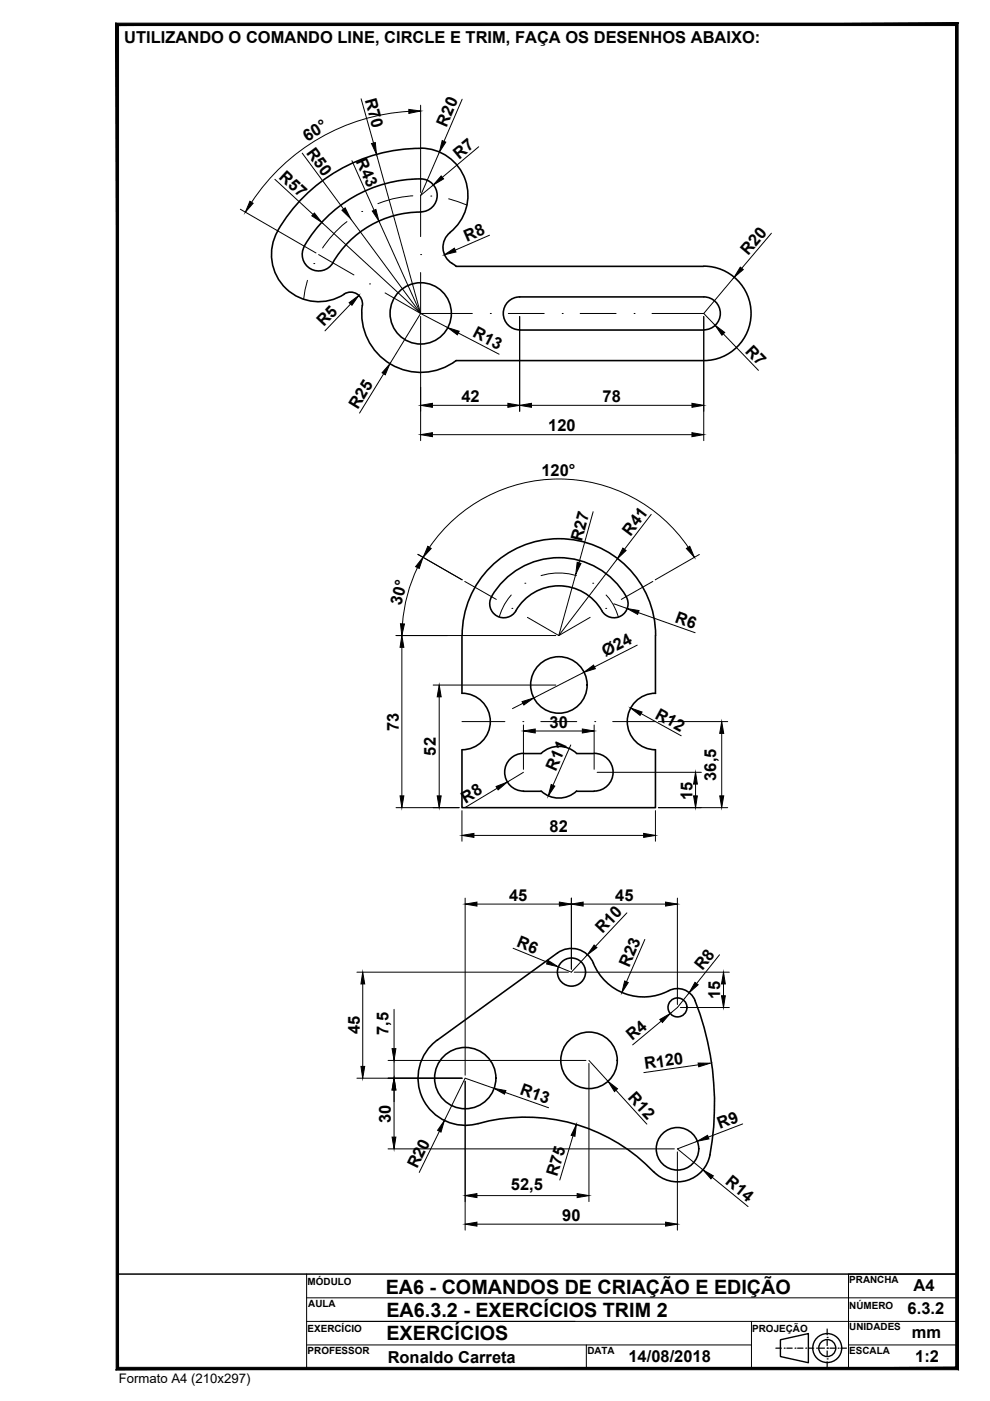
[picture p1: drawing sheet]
<svg xmlns="http://www.w3.org/2000/svg" width="210mm" height="297mm" viewBox="0 0 210 297" stroke-linecap="round" stroke-linejoin="round" font-family="sans-serif">
<!-- layer: contorno -->
<g fill="none" stroke="#000" stroke-width=".34">
<path d="M64.5 52.2a3.5 3.5 0 0 0 1.3 4.8 3.5 3.5 0 0 0 4.8-1.3M89.2 44.9a3.5 3.5 0 0 0 3.5-3.5 3.5 3.5 0 0 0-3.5-3.5 28.5 28.5 0 0 0-24.7 14.3M89.2 45a21.5 21.5 0 0 0-18.6 10.7M95.4 49.3a10 10 0 0 0 3.3-11.2 10 10 0 0 0-9.5-6.6 34.8 34.8 0 0 0-30.8 18.5 10 10 0 0 0 2.7 11.6 10 10 0 0 0 11.9 .8M95.4 49.3a4 4 0 0 0 .4 6.5M95.8 55.8l.9 .6M96.7 56.5l52.5-.1a10 10 0 0 1 10 10 10 10 0 0 1-10 10.1h-52.5M73 62.3a2.52 2.52 0 0 1 2.7 0 2.52 2.52 0 0 1 1.1 2.5M76.8 64.8a12.5 12.5 0 0 0 6.1 12.4 12.5 12.5 0 0 0 13.8-.8M110.2 70h39M110.2 69.9a3.5 3.5 0 0 1-3.5-3.5 3.5 3.5 0 0 1 3.5-3.5h39a3.5 3.5 0 0 1 3.5 3.5 3.5 3.5 0 0 1-3.5 3.5M97.9 134.7v12.3"/>
<path d="M98 134.7a20.5 20.5 0 0 1 20.5-20.5 20.5 20.5 0 0 1 20.5 20.5M104.2 126.5a16.5 16.5 0 0 1 28.6 0M104.2 126.5a2.98 2.98 0 0 0 1.1 4.1 2.98 2.98 0 0 0 4.1-1.1M109.4 129.5a10.5 10.5 0 0 1 18.2 0M132.8 126.5a2.98 2.98 0 0 1-1.1 4.1 2.98 2.98 0 0 1-4.1-1.1M139 134.7v12.3M97.9 159v12.2h41.1v-12.2M98 147a6 6 0 0 1 6 6 6 6 0 0 1-6 6M111 159.8h3.7M111 159.7a4 4 0 0 0-4 4 4 4 0 0 0 4 4M114.7 159.7a5.5 5.5 0 0 1 7.6 0M122.2 159.8h3.8"/>
<path d="M126 159.7a4 4 0 0 1 4 4 4 4 0 0 1-4 4M139 147a6 6 0 0 0-6 6 6 6 0 0 0 6 6M111 167.8h3.7M114.7 167.7a5.5 5.5 0 0 0 7.6 0M122.2 167.8h3.8M125.8 204.2a11.6 11.6 0 0 0 16.5 5.6 4 4 0 0 1 5 2.3 59.9 59.9 0 0 1 3 33.6 7 7 0 0 1-11.7 2.7M125.8 204.2a5 5 0 0 0-7.6-2.2l-25.5 18.5M92.8 220.5a10 10 0 0 0-3.2 12.4 10 10 0 0 0 11.7 5.3M101.3 238.3a37.4 37.4 0 0 1 37.3 10.2"/>
<circle cx="89.2" cy="66.4" r="6.5"/>
<circle cx="118.5" cy="145.2" r="6"/>
<circle cx="121.2" cy="206.1" r="2.98"/>
<circle cx="143.6" cy="213.6" r="2.01"/>
<circle cx="98.6" cy="228.6" r="6.5"/>
<circle cx="124.9" cy="224.8" r="6"/>
<circle cx="143.6" cy="243.6" r="4.5"/>
</g>
<!-- layer: Cotas -->
<g fill="none" stroke="#000" stroke-width=".21">
<path d="M88.6 117.5l9.4 5.4-9.4-5.3M91.1 116a33.2 33.2 0 0 1 54.8 0M125.8 108.5l-3 10.8M130.9 118.4l-12.4 16.3 3.6-12.9M138.1 109.1l-5.7 7.4M148.3 117.6l-9.4 5.3M84 134.7h33.8M85.2 137.2v31.5M88.5 120.3a33.3 33.3 0 0 0-3.2 11.9M130.2 128l2.8 1M135.1 136.8l-9 4.6M135.3 129.9l12.1 4.3"/>
<path d="M91.8 145.2h26M93.1 147.7v21M110.9 149.1l-2.2 1.1M111 153.7v9.4M113.5 155h10M121 157.9l-3.8 8.6M123.8 142.5l-10.7 5.5M126 153.7v9.4M139.6 153h14.7M153 155.5v13.2M84 171.2h13.4M97.9 171.9v6.5"/>
<path d="M100.5 177.1h36M105.4 167.1l-6.7 4.1M111 163.7l-3.4 2.1M126.6 163.7h22.1M139 171.9v6.5M139.6 171.2h14.7M147.5 166.2v2.5M98.6 190.4v37.6M101.1 191.7h17.5M121.1 190.4v15.1M123.6 191.7h17.5M143.6 190.4v22.6"/>
<path d="M75.7 206.1h44.8M76.9 208.6v17.5M83.6 214v8.3M108.8 201l7.2 3M118.3 205l2.8 1.1M121.7 206.1h32.9M140.2 216.5l-6.1 5M143.6 213.6l-1.5 1.3M144.3 213.6h10.3M153.4 208.6v2.5M75.7 228.6h22.3M82.3 224.8h41.9"/>
<path d="M83.6 224.8v3.8M83.6 231.1v10M98.6 229.2v31.6M98.6 228.6l6.2 2.2M107.1 231.6l9.2 3.3M124.9 225.5v29.3M124.9 224.8l4 4.5M130.6 231.1l6.5 7.2M148.1 225.8l-11.6 1.6M157.5 238.3l-7.3 2.8M82.3 243.6h60.7M101.1 253.5h21.3"/>
<path d="M101.1 259.5h40M143.6 244.2v16.6M147.8 242l-4.2 1.6"/>
</g>
<g fill="#000" stroke="#000" stroke-width=".21">
<path d="M90.7 115.8l.7 .5-1.7 1.9zM122.4 119.2l.8 .3-1.1 2.3zM132.1 116.2l.6 .5-1.8 1.7zM145.5 116.3l.7-.5 1 2.4zM85.2 134.7l.4 2.5h-.8zM84.9 132.2l.9 .1-.6 2.4zM89.7 118.2l-.8 2.3-.8-.4zM133 129l2.5 .5-.3 .8zM93.1 145.2l.4 2.5h-.8zM110.7 148.8l2.4-.8-2 1.5zM111 155l2.5-.4v.8zM123.5 154.6l2.5 .4-2.5 .4z"/>
<path d="M123.8 142.5l2-1.5 .4 .8zM153 153l.4 2.5h-.8zM84.8 168.7h.8l-.4 2.5zM92.7 168.7h.8l-.4 2.5zM97.9 177.1l2.6-.4v.8zM105.2 166.8l2.4-1-2 1.7zM116.9 166.3l.7 .4-1.4 2.1zM136.5 176.7l2.5 .4-2.5 .4zM147.1 168.7h.8l-.4 2.5zM147.5 163.7l.4 2.5h-.8zM152.6 168.7h.8l-.4 2.5zM98.6 191.7l2.5-.4v.8z"/>
<path d="M118.6 191.3l2.5 .4-2.5 .4zM121.1 191.7l2.5-.4v.8zM141.1 191.3l2.5 .4-2.5 .4zM76.9 206.1l.4 2.5h-.8zM116.2 203.6l2.1 1.4-2.4-.6zM139.9 216.2l2.2-1.3-1.7 1.9zM153.4 206.1l.4 2.5h-.8zM153 211.1h.8l-.4 2.5zM76.5 226.1h.8l-.4 2.5zM83.6 228.6l.3 2.5h-.8zM83.1 222.3h.8l-.3 2.5zM104.8 230.8l2.5 .4-.3 .8z"/>
<path d="M128.9 229.3l2 1.5-.6 .6zM148 225.4h2.6l-2.4 .8zM83.1 241.1h.8l-.3 2.5zM98.6 253.5l2.5-.4v.8zM98.6 259.5l2.5-.4v.9zM122.4 253.1l2.5 .4-2.5 .4zM141.1 259.1l2.5 .4-2.5 .5zM147.8 242l2.2-1.3 .3 .8z"/>
</g>
<!-- layer: cota -->
<g fill="none" stroke="#000" stroke-width=".21">
<path d="M58.3 38l8.1 7.5M64.1 32.5l8.7 11.8M74.6 34.1l4.7 10.5M76.6 21l2.6 9.3M79.8 32.7l9.4 33.8M86.7 23.6a42.9 42.9 0 0 0-33.3 19.3M89.2 22.3v18.5M93.2 32.3l-4 9.1 2.7-2.2M98 21l-3.9 9M101.5 31.1l-7.7 6.5M51 44.4l16 9.2M68.2 47.2l21 19.3"/>
<path d="M74.3 46.4l14.9 20.1M80.3 46.9l8.9 19.6M103.8 49.9l-7.3 3.1M155.6 58.8l-6.4 7.7 2.4 2.5M163.6 49.4l-6.3 7.5M74.3 64.5l-5.4 5.6M81.4 79.2l-5.2 8.4M89.2 67.1v26.3M89.2 66.5l-6.5 10.6M89.2 66.5l5.7 3M97.2 70.6l8.6 4.5M110.2 67.1v20.1"/>
<path d="M149.2 67.1v26.3M153.4 70.8l7.4 7.7M91.7 85.9h16M91.7 92.2h55M112.7 85.9h34M135.9 151.3l8.5 4.7M132.9 193.5l-6.6 7.1M136.7 199.2l-3.9 9M124.5 202.4l-3.4 3.7M146.1 210.5l-2.5 3.1M152.6 202.4l-4.9 6.1M93.2 239.9l-4.3 8.7"/>
<path d="M98.6 228.6l-4.4 9M121.5 240.8l-2.8 9.4M143.6 243.6l5.4 4.4M151 249.6l7.6 6.2"/>
</g>
<g fill="#000" stroke="#000" stroke-width=".21">
<path d="M78.8 30.4l.8-.2 .2 2.5zM86.7 23.2l2.5 .3-2.5 .5zM93.5 37.3l.6 .6-2.2 1.3zM93.8 29.8l.7 .3-1.3 2.2zM53 42.7l.7 .4-1.7 1.9zM66.7 45.2l1.5 2-2.1-1.4zM72.5 44.6l.7-.5 1.1 2.3zM78.9 44.7l.8-.3 .6 2.5zM94.2 54l2.1-1.4 .4 .8zM157 56.6l.6 .6-2 1.6zM74 64.2l2.1-1.5-1.5 2zM82.7 77.1l-1 2.4-.7-.5z"/>
<path d="M94.9 69.5l2.5 .7-.4 .8zM151.6 69l2.1 1.5-.6 .6zM89.2 85.9l2.5-.4v.9zM89.2 92.2l2.5-.5v.9zM107.7 85.5l2.5 .4-2.5 .5zM110.2 85.9l2.5-.4v.9zM146.7 85.5l2.5 .4-2.5 .5zM146.7 91.7l2.5 .5-2.5 .4zM133.7 150.1l2.4 .9-.4 .7zM126 200.4l.6 .5-2.1 1.5zM132.4 208l.8 .3-1.3 2.1zM147.3 208.3l.7 .5-1.9 1.7z"/>
<path d="M94.2 237.6l-.7 2.4-.7-.4zM122.2 238.4l-.3 2.5-.8-.2zM149 248l2.2 1.3-.5 .6z"/>
</g>
<!-- layer: centro -->
<g fill="none" stroke="#000" stroke-width=".21">
<path d="M65.2 59.4l-.8 4.1M66.5 55.9h.1M67.5 54l7.5 4.3M73.6 47a23.2 23.2 0 0 0-5.2 5.6M76.7 44.8h.1M87.5 41.5a23.3 23.3 0 0 0-7.4 1.7M89.2 54h.1M89.2 41.4v8.8M89.2 57.8v8.7M91.3 41.6h.1M95.1 42.2l3.9 1.3M78.3 60.2h.1"/>
<path d="M81.6 62.1l7.6 4.4M89.2 66.5h10.9M104 66.5h.1M107.8 66.5h7.6M119.2 66.5h.1M123 66.5h7.6M134.4 66.5h.1M138.2 66.5h11M98.5 123.3l6.7 3.8M108.4 126.2a11.9 11.9 0 0 0-2.6 4.7M108.5 129h.1M111.3 123.7h.1"/>
<path d="M111.8 130.9l6.7 3.8 6.6-3.8M114.7 122a12.6 12.6 0 0 1 7.5 0M125.7 123.7h.1M128.4 129h.1M128.5 126.2a11.3 11.3 0 0 1 2.6 4.7M138.4 123.3l-6.7 3.8M97.9 153h9.1M110.9 153h.1M114.7 153h7.6M126.1 153h.1M129.9 153h9.1"/>
</g>
<!-- layer: Formato -->
<path d="M202.6 5.4v284.5l.5 .5zM203.1 4.9v285.5l-.5-285zM25.1 5.4h177.5l.5-.5zM24.6 4.9h178.5l-178 .5zM24.6 4.9l.5 285v-284.5zM24.6 4.9l.5 285-.5 .5zM24.6 290.4l178-.5h-177.5zM24.6 290.4l178-.5 .5 .5z" fill="#000" stroke="#000" stroke-width=".21"/>
<!-- layer: 0 -->
<path d="M24.9 5.2h178v264.9h-178z" fill="none" stroke="#000" stroke-width=".21"/>
<!-- layer: Texto -->
<g fill="none" stroke="#000" stroke-width=".3">
<path d="M165.5 284.1l5.9-1.4v6.2l-5.9-1.3z"/>
<circle cx="175.4" cy="285.8" r="3.1"/>
<circle cx="175.4" cy="285.8" r="1.8"/>
</g>
<g fill="none" stroke="#000" stroke-width=".25">
<path d="M164.5 285.8h1.2M166.3 285.8h.1M166.8 285.8h1.2M168.6 285.8h.1M169.1 285.8h1.2M170.8 285.8h.1M171.4 285.8h1.1M173.1 285.8h.1M173.7 285.8h1.1M175.4 283.5h.1M175.4 285.8h.1M175.4 288.1h.1"/>
<path d="M175.4 281.8v1.2M175.4 284.1v1.2M175.4 286.4v1.2M175.4 288.7v1.2M176 285.8h1.1M177.7 285.8h.1M178.3 285.8h1.2"/>
</g>
<!-- layer: Formato -->
<path d="M24.9 270.1h178v20.1h-178zM65 270.1v20.1M65 275.2h137.9M202.9 270.1h-23v20.1M65 280.2h137.9M65 285.2h94.3M124.3 285.2v5M159.3 280.2v10M179.9 285.2h23" fill="none" stroke="#000" stroke-width=".21"/>
<g font-size="4.2">
<text x="81.8" y="274.4">EA6 - COMANDOS DE CRIAÇÃO E EDIÇÃO</text>
<text x="81.9" y="279.1">EA6.3.2 - EXERCÍCIOS TRIM 2</text>
<text x="81.9" y="284.1">EXERCÍCIOS</text>
</g>
<g font-size="3.5">
<text x="26.4" y="9">UTILIZANDO O COMANDO LINE, CIRCLE E TRIM, FAÇA OS DESENHOS ABAIXO:</text>
<text x="77.3" y="21.1" transform="rotate(75 77.3 21.1)">R70</text>
<text x="94.7" y="27.1" transform="rotate(-67 94.7 27.1)">R20</text>
<text x="64.8" y="32.4" transform="rotate(54 64.8 32.4)">R50</text>
<text x="65.1" y="30" transform="rotate(-30 65.1 30)">60°</text>
<text x="75.4" y="34.2" transform="rotate(66 75.4 34.2)">R43</text>
<text x="97.4" y="33.8" transform="rotate(-40 97.4 33.8)">R7</text>
<text x="59" y="37.8" transform="rotate(43 59 37.8)">R57</text>
<text x="99" y="51.2" transform="rotate(-23 99 51.2)">R8</text>
<text x="158.6" y="54.3" transform="rotate(-50 158.6 54.3)">R20</text>
<text x="68.7" y="69.4" transform="rotate(-47 68.7 69.4)">R5</text>
<text x="100" y="71.3" transform="rotate(27 100 71.3)">R13</text>
<text x="157.8" y="74.5" transform="rotate(46 157.8 74.5)">R7</text>
<text x="75.8" y="87" transform="rotate(-59 75.8 87)">R25</text>
<text x="97.8" y="85.3">42</text>
<text x="127.7" y="85.3">78</text>
<text x="116.2" y="91.5">120</text>
<text x="114.8" y="100.9">120°</text>
<text x="133.7" y="113.8" transform="rotate(-53 133.7 113.8)">R41</text>
<text x="123.3" y="115" transform="rotate(-75 123.3 115)">R27</text>
<text x="85" y="128.5" transform="rotate(-75 85 128.5)">30°</text>
<text x="142.9" y="131.9" transform="rotate(20 142.9 131.9)">R6</text>
<text x="128.4" y="139.4" transform="rotate(-27 128.4 139.4)">Ø24</text>
<text x="84.6" y="154.9" transform="rotate(-90 84.6 154.9)">73</text>
<text x="116.5" y="154.3">30</text>
<text x="138.7" y="152.1" transform="rotate(28 138.7 152.1)">R12</text>
<text x="92.4" y="160.2" transform="rotate(-90 92.4 160.2)">52</text>
<text x="117.8" y="163.6" transform="rotate(-66 117.8 163.6)">R11</text>
<text x="151.8" y="165.5" transform="rotate(-90 151.8 165.5)">36,5</text>
<text x="98.7" y="170.4" transform="rotate(-31 98.7 170.4)">R8</text>
<text x="146.8" y="169.5" transform="rotate(-90 146.8 169.5)">15</text>
<text x="116.5" y="176.4">82</text>
<text x="107.9" y="191">45</text>
<text x="130.5" y="191">45</text>
<text x="109.4" y="200.6" transform="rotate(22 109.4 200.6)">R6</text>
<text x="127.7" y="198.1" transform="rotate(-47 127.7 198.1)">R10</text>
<text x="133.4" y="205.2" transform="rotate(-67 133.4 205.2)">R23</text>
<text x="149" y="205.9" transform="rotate(-52 149 205.9)">R8</text>
<text x="152.7" y="211.9" transform="rotate(-90 152.7 211.9)">15</text>
<text x="76.3" y="219.3" transform="rotate(-90 76.3 219.3)">45</text>
<text x="82.4" y="219.4" transform="rotate(-90 82.4 219.4)">7,5</text>
<text x="134" y="220.8" transform="rotate(-40 134 220.8)">R4</text>
<text x="136.8" y="226.7" transform="rotate(-8 136.8 226.7)">R120</text>
<text x="110.1" y="231.9" transform="rotate(19 110.1 231.9)">R13</text>
<text x="133" y="232.8" transform="rotate(48 133 232.8)">R12</text>
<text x="82.9" y="238" transform="rotate(-90 82.9 238)">30</text>
<text x="152.6" y="239.4" transform="rotate(-21 152.6 239.4)">R9</text>
<text x="88.4" y="247.9" transform="rotate(-64 88.4 247.9)">R20</text>
<text x="118.1" y="249.6" transform="rotate(-73 118.1 249.6)">R75</text>
<text x="153.6" y="250.9" transform="rotate(39 153.6 250.9)">R14</text>
<text x="108.3" y="252.3">52,5</text>
<text x="119.2" y="258.9">90</text>
<text x="193.7" y="273.8">A4</text>
<text x="192.4" y="278.7">6.3.2</text>
<text x="193.3" y="283.8">mm</text>
<text x="82.2" y="289">Ronaldo Carreta</text>
<text x="133.3" y="288.8">14/08/2018</text>
<text x="194" y="288.8">1:2</text>
</g>
<text font-size="2.8" x="25.2" y="293.3">Formato A4 (210x297)</text>
<g font-size="2.1">
<text x="65.2" y="272.5">MÓDULO</text>
<text x="180.1" y="272.1">PRANCHA</text>
<text x="65.3" y="277.1">AULA</text>
<text x="180.1" y="277.5">NÚMERO</text>
<text x="65.2" y="287.1">PROFESSOR</text>
<text x="65.2" y="282.4">EXERCÍCIO</text>
<text x="124.5" y="287.1">DATA</text>
<text x="159.5" y="282.4">PROJEÇÃO</text>
<text x="180.1" y="287.1">ESCALA</text>
<text x="180.1" y="282.1">UNIDADES</text>
</g>
</svg>
